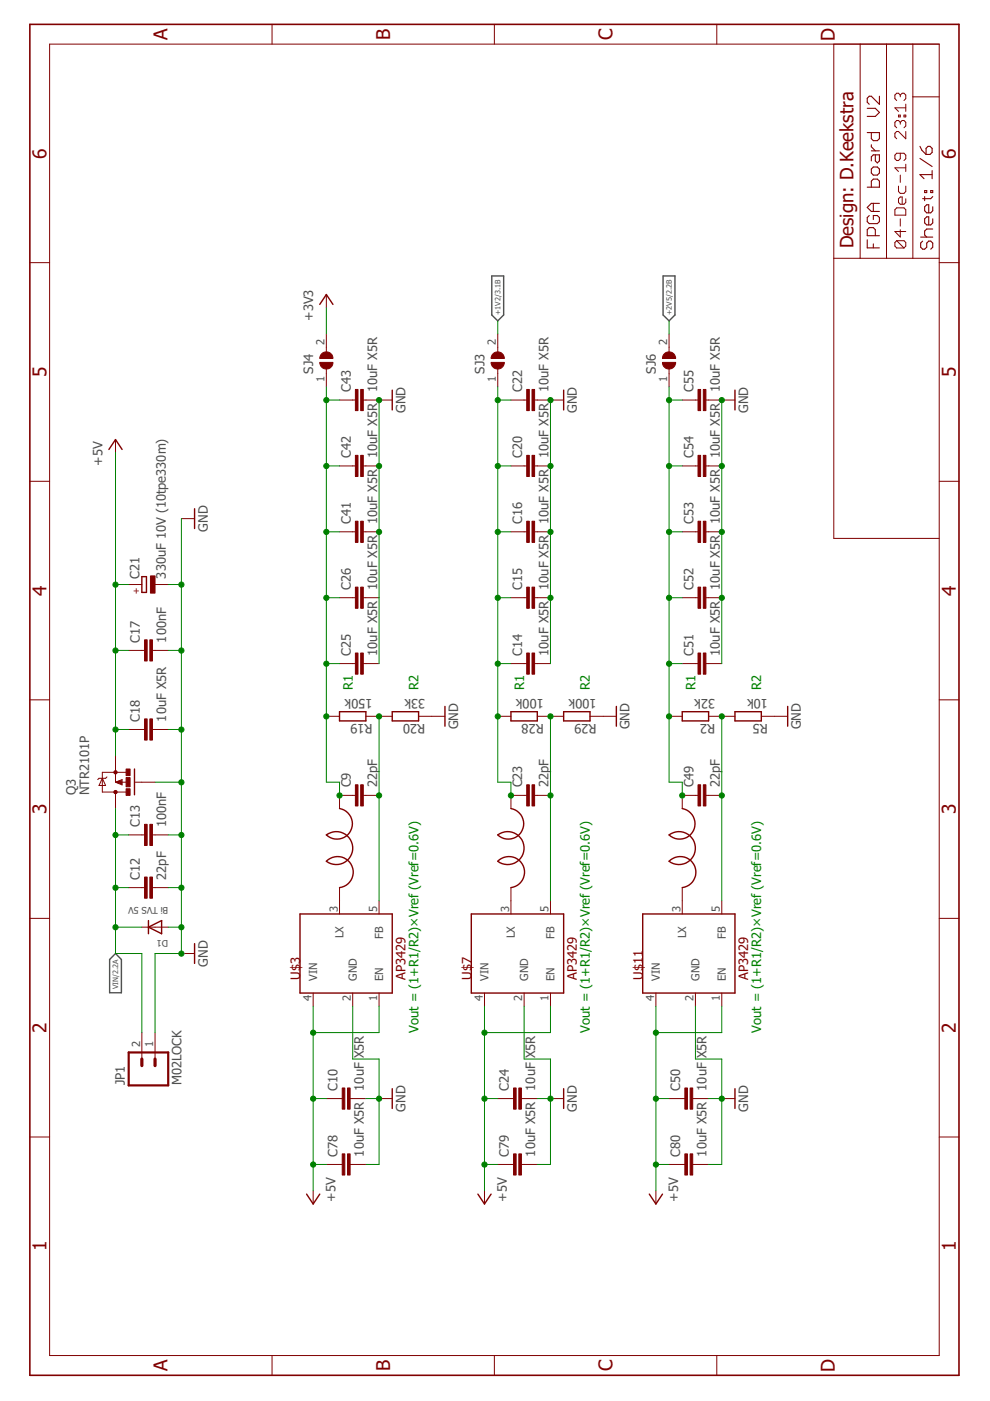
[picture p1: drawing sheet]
<svg xmlns="http://www.w3.org/2000/svg" width="210mm" height="297mm" viewBox="0 0 210 297" stroke-linecap="round" stroke-linejoin="round" font-family="sans-serif">
<path d="M104.3 58.5h2.5v8.3l-1.3 1.2-1.2-1.2zM140.6 58.5h2.5v8.3l-1.2 1.2-1.3-1.2zM24.5 202.2l1.2 1.2v7.1h-2.5v-7.1z" fill="none" stroke="#505050" stroke-width=".3"/>
<g fill="none" stroke="#800000" stroke-width=".21">
<path d="M10.5 9.4h188.6v278h-188.6zM57.7 5.2v4.2M104.8 5.2v4.2M152 5.2v4.2M176.8 9.4v104.8h22.3M182.4 9.4v45.4M188 9.4v45.4M193.5 9.4v45.4M190.5 39.5v1.1l.4 .4h.8l.3-.4v-1.1M190.5 24.4h.4v.4h-.4zM190.9 20.2l-.4-.4h-.4l-.4 .4v.7l.4 .4M190.9 25.9l-.4-.4h-.4l-.4 .4v.8l.4 .4"/>
<path d="M190.9 32.5v1.2l-.4 .3h-.4l-.4-.3v-.8l.4-.4h1.6l.3 .4v.8l-.3 .3M190.9 20.2l.4-.4h.4l.3 .4v.7l-.3 .4M190.9 25.9l.4-.4h.4l.3 .4v.8l-.3 .4M190.9 20.2v.3M190.9 25.9v.4M190.9 37.1v1.6M191.7 24.4h.3v.4h-.3zM192 27.9v1.5l-1.5-1.5h-.4l-.4 .4v.7l.4 .4M192 22.1v1.5M192 34.8v1.6M192 35.6h-2.3l.8 .8M192 22.9h-2.3l.8 .7"/>
<path d="M193.5 20.5h5.6M6.3 55.7h4.2M176.8 54.8h22.3M190.1 51l-.4 .4v.8l.4 .4h1.6M190.1 44.1h1.6l.3 .4v1.1h-2.3v-1.1zM190.1 51h1.6l.3 .4v.8l-.3 .4M190.1 51l1.6 1.6M190.9 48.7v1.5l-1.2-1.1h2.3M190.9 46.4v1.5M192 42.1v.8l-.3 .4h-.8l-.4-.4v-.8l.4-.3h.4v1.5M199.1 55.7h4.2M69.2 62.4v2.8"/>
<path d="M69.2 70.8v3.8M69.2 78.2v3.8M105.5 70.8v3.8M105.5 78.2v3.8M141.9 70.8v3.8M141.9 78.2v3.8M24.5 93.2v2.8M72 98.8h3.4M72 84.8h3.4M77 98.8h3.4M77 84.8h6.2M108.3 98.8h3.4"/>
<path d="M108.3 84.8h3.4M113.3 98.8h3.4M113.3 84.8h6.2M144.7 98.8h3.3M144.7 84.8h3.3M149.7 98.8h3.3M149.7 84.8h6.1M6.3 102h4.2M38.5 110h2.8M72 112.8h3.4M77 112.8h3.4M108.3 112.8h3.4"/>
<path d="M113.3 112.8h3.4M144.7 112.8h3.3M149.7 112.8h3.3M199.1 102h4.2M27.3 137.9h3.3M27.3 123.9h2.8M32.3 137.9h3.4M32.9 123.9h2.8M72 126.7h3.4M77 126.7h3.4M108.3 126.7h3.4M113.3 126.7h3.4"/>
<path d="M144.7 126.7h3.3M149.7 126.7h3.3M6.3 148.4h4.2M27.3 154.7h3.3M32.3 154.7h3.4M69.2 151.9h2.8M72 140.7h3.4M77 140.7h3.4M77.6 151.9h5.6M88.8 151.9h5.5M105.5 151.9h2.8M108.3 140.7h3.4"/>
<path d="M113.3 140.7h3.4M113.9 151.9h5.6M125.1 151.9h5.6M141.9 151.9h2.8M144.7 140.7h3.3M149.7 140.7h3.3M150.2 151.9h5.6M161.4 151.9h5.6M199.1 148.4h4.2M21.7 165l.7 1.5h-1.4zM22.7 164.7l-.3 .3h-1.4l-.3 .3M24.5 160.3v5.5"/>
<path d="M24.5 167.9v3.5M24.5 165.8l1.4-.5v1.1zM25.7 165.8h1M26.7 163.7h-5v4.2h5M27.3 177h3.3M28.7 165.8h4.2M32.3 177h3.4M75.4 168.6h-3.4v2.8M77 168.6h3.4M111.7 168.6h-3.4v2.8M113.3 168.6h3.4M148 168.6h-3.3v2.8"/>
<path d="M149.7 168.6h3.3M6.3 194.7h4.2M27.3 188.2h3.3M30.1 196.6h5.6M32.3 188.2h3.4M72 188.2v5.6M80.4 191v2.8M108.3 188.2v5.6M116.7 191v2.8M144.7 188.2v5.6M153 191v2.8M199.1 194.7h4.2"/>
<path d="M30.1 218.9v5.6M32.9 218.9v5.6M38.5 202.2h2.8M66.4 210.5v2.8M74.8 210.5v2.8M80.4 210.5v2.8M102.7 210.5v2.8M111.1 210.5v2.8M116.7 210.5v2.8M139.1 210.5v2.8M147.4 210.5v2.8M153 210.5v2.8"/>
<path d="M69.2 232.9h3.4M74.2 232.9h3.4M80.4 232.9h2.8M105.5 232.9h3.4M110.6 232.9h3.3M116.7 232.9h2.8M141.9 232.9h3.3M146.9 232.9h3.3M153 232.9h2.8M6.3 241.1h4.2M66.4 252.5v2.8M69.2 246.9h3.4"/>
<path d="M74.2 246.9h3.4M102.7 252.5v2.8M105.5 246.9h3.4M110.6 246.9h3.3M139.1 252.5v2.8M141.9 246.9h3.3M146.9 246.9h3.3M199.1 241.1h4.2M57.7 287.4v4.2M104.8 287.4v4.2M152 287.4v4.2"/>
</g>
<g fill="none" stroke="#800000" stroke-width=".23">
<path d="M183.9 28.1h2.6v1.3l-.5 .4h-.8l-.5-.4v-1.3M183.9 39.7h2.6v-1.3l-.5-.4h-.8l-.5 .4v1.3M183.9 23h1.7l.9 .8-.9 .9h-1.7M184.7 35.8l.5-.4h.8l.5 .4v.9l-.5 .4h-.8l-.5-.4zM184.7 30.7v.4l.9 .9M184.7 32h1.8M185.6 32.8v1.3l.4 .4 .5-.4v-1.3h-1.3l-.5 .5v.8M186.5 20.4v1.7l-1.8-1.7h-.4l-.4 .4v.9l.4 .4M195.1 33.6l2.5 1.7M195.1 31l.4 .9 .8 .8M196.3 31.5l.5-.5h.4l.4 .5v.8l-.4 .4h-.9zM197.6 37h-2.5l.8 .9"/>
<path d="M197.6 36.2v1.7M183.9 50.8v1.8h2.6M184.3 45.7l-.4 .4v.9l.4 .4h1.7l.5-.4v-.9l-.5-.4h-.8v.8M185.2 43.1v1.7M185.2 51.7v.9M185.6 50v-1.3l-.4-.4h-.9l-.4 .4v1.3h2.6M186.5 43.1h-1.8l-.8 .9 .8 .8h1.8M195.2 50.3h2.6M195.6 51.1l-.4 .4v.9l.4 .4h.4l.5-.4v-.9l.4-.4h.4l.5 .4v.9l-.5 .4M196 40.4h.5v.4h-.5zM196 41.7v.8M197.3 40.4h.5v.4h-.5z"/>
<path d="M197.8 48.6h-1.3l-.5 .4v.8l.5 .5M197.8 43.8v.9l-.5 .4h-.8l-.5-.4v-.9l.5-.4h.4v1.7M197.8 46.4v.9l-.5 .4h-.8l-.5-.4v-.9l.5-.4h.4v1.7M197.8 41.7l-.5 .4h-1.7"/>
</g>
<path d="M6.3 5.2h197v286.4h-197zM25.7 165.6l-.9 .2 .9 .3v-.3h-.2" fill="none" stroke="#800000" stroke-width=".34"/>
<g fill="none" stroke="#800000" stroke-width=".3">
<path d="M67.8 64.5l1.4-2.1 1.4 2.1M23.1 95.3l1.4-2.1 1.4 2.1M83.2 82.7v4.2M119.5 82.7v4.2M155.8 82.7v4.2M41.3 107.9v4.2M30.1 122.3h1v3.3h-1zM72 150.9h5.6v1.9h-5.6zM83.2 150.9h5.6v1.9h-5.6zM94.3 149.8v4.2M108.3 150.9h5.6v1.9h-5.6zM119.5 150.9h5.6v1.9h-5.6z"/>
<path d="M130.7 149.8v4.2M144.7 150.9h5.5v1.9h-5.5zM155.8 150.9h5.6v1.9h-5.6zM167 149.8v4.2M28.5 163v5.5M72 171.4a3.3 3.3 0 0 1 2.4 4.7 3.3 3.3 0 0 1-5.2 .9 3.5 3.5 0 0 1 4.7 .5 3.5 3.5 0 0 1 0 4.7 3.5 3.5 0 0 1-4.7 .4 3.3 3.3 0 0 1 5.3 .8 3.3 3.3 0 0 1-2.5 4.8M108.3 171.4a3.3 3.3 0 0 1 2.4 4.7 3.3 3.3 0 0 1-5.2 .9 3.5 3.5 0 0 1 4.7 .5 3.5 3.5 0 0 1 0 4.7 3.5 3.5 0 0 1-4.7 .4 3.3 3.3 0 0 1 5.4 .8 3.3 3.3 0 0 1-2.6 4.8M144.7 171.4a3.3 3.3 0 0 1 2.3 4.7 3.3 3.3 0 0 1-5.1 .9 3.5 3.5 0 0 1 4.6 .5 3.5 3.5 0 0 1 0 4.7 3.5 3.5 0 0 1-4.6 .4 3.3 3.3 0 0 1 5.3 .8 3.3 3.3 0 0 1-2.5 4.8M31.5 196.6l2.8-1.4v2.8zM31.5 195.2v2.8M63.6 193.8h19.6v16.7h-19.6zM99.9 193.8h19.6v16.7h-19.6z"/>
<path d="M136.3 193.8h19.5v16.7h-19.5zM41.3 200.1v4.2M83.2 230.8v4.2M119.5 230.8v4.2M155.8 230.8v4.2M65 253.2l1.4 2.1 1.4-2.1M101.3 253.2l1.4 2.1 1.4-2.1M137.7 253.2l1.4 2.1 1.4-2.1"/>
</g>
<g fill="#800000" stroke="#800000" stroke-width=".21">
<path d="M76.5 166.4h.5v4.5h-.5z"/>
<path d="M75.4 166.4h.5v4.5h-.5z"/>
<path d="M26.7 163h.9v1.4h-.9z"/>
<path d="M26.7 167.2h.9v1.4h-.9z"/>
<path d="M26.7 164.9h.9v1.9h-.9z"/>
<path d="M73.7 230.7h.5v4.5h-.5z"/>
<path d="M72.6 230.7h.5v4.5h-.5z"/>
<path d="M31.8 185.9h.5v4.5h-.5z"/>
<path d="M30.6 185.9h.6v4.5h-.6z"/>
<path d="M31.8 174.8h.5v4.5h-.5z"/>
<path d="M30.6 174.8h.6v4.5h-.6z"/>
<path d="M31.8 135.7h.5v4.4h-.5z"/>
<path d="M30.6 135.7h.6v4.4h-.6z"/>
<path d="M112.8 166.4h.5v4.5h-.5z"/>
<path d="M111.7 166.4h.5v4.5h-.5z"/>
<path d="M110 230.7h.6v4.5h-.6z"/>
<path d="M108.9 230.7h.5v4.5h-.5z"/>
<path d="M31.8 152.4h.5v4.5h-.5z"/>
<path d="M30.6 152.4h.6v4.5h-.6z"/>
<path d="M31.9 122.1h1v3.7h-1z"/>
<path d="M112.8 138.5h.5v4.4h-.5z"/>
<path d="M111.7 138.5h.5v4.4h-.5z"/>
<path d="M112.8 124.5h.5v4.5h-.5z"/>
<path d="M111.7 124.5h.5v4.5h-.5z"/>
<path d="M112.8 110.5h.5v4.5h-.5z"/>
<path d="M111.7 110.5h.5v4.5h-.5z"/>
<path d="M112.8 96.5h.5v4.5h-.5z"/>
<path d="M111.7 96.5h.5v4.5h-.5z"/>
<path d="M112.8 82.6h.5v4.5h-.5z"/>
<path d="M111.7 82.6h.5v4.5h-.5z"/>
<path d="M76.5 138.5h.5v4.4h-.5z"/>
<path d="M75.4 138.5h.5v4.4h-.5z"/>
<path d="M76.5 124.5h.5v4.5h-.5z"/>
<path d="M75.4 124.5h.5v4.5h-.5z"/>
<path d="M76.5 110.5h.5v4.5h-.5z"/>
<path d="M75.4 110.5h.5v4.5h-.5z"/>
<path d="M76.5 96.5h.5v4.5h-.5z"/>
<path d="M75.4 96.5h.5v4.5h-.5z"/>
<path d="M76.5 82.6h.5v4.5h-.5z"/>
<path d="M75.4 82.6h.5v4.5h-.5z"/>
<path d="M149.1 166.4h.6v4.5h-.6z"/>
<path d="M148 166.4h.5v4.5h-.5z"/>
<path d="M146.3 230.7h.6v4.5h-.6z"/>
<path d="M145.2 230.7h.6v4.5h-.6z"/>
<path d="M149.1 138.5h.6v4.4h-.6z"/>
<path d="M148 138.5h.5v4.4h-.5z"/>
<path d="M149.1 124.5h.6v4.5h-.6z"/>
<path d="M148 124.5h.5v4.5h-.5z"/>
<path d="M149.1 110.5h.6v4.5h-.6z"/>
<path d="M148 110.5h.5v4.5h-.5z"/>
<path d="M149.1 96.5h.6v4.5h-.6z"/>
<path d="M148 96.5h.5v4.5h-.5z"/>
<path d="M149.1 82.6h.6v4.5h-.6z"/>
<path d="M148 82.6h.5v4.5h-.5z"/>
<path d="M73.7 244.6h.5v4.5h-.5z"/>
<path d="M72.6 244.6h.5v4.5h-.5z"/>
<path d="M110 244.6h.6v4.5h-.6z"/>
<path d="M108.9 244.6h.5v4.5h-.5z"/>
<path d="M146.3 244.6h.6v4.5h-.6z"/>
<path d="M145.2 244.6h.6v4.5h-.6z"/>
</g>
<g fill="#800000" stroke="#800000" stroke-width=".21">
<path d="M104.5 75a1.4 1.4 0 0 1 1.6-.3 1.4 1.4 0 0 1 .8 1.3h-2.8z" fill-rule="evenodd"/>
<path d="M104.1 76.8h2.8a1.41 1.41 0 0 1-1.4 1.4 1.41 1.41 0 0 1-1.4-1.4z" fill-rule="evenodd"/>
<path d="M68.2 75a1.4 1.4 0 0 1 1.5-.3 1.4 1.4 0 0 1 .9 1.3h-2.8z" fill-rule="evenodd"/>
<path d="M67.8 76.8h2.8a1.4 1.4 0 0 1-1.4 1.4 1.4 1.4 0 0 1-1.4-1.4z" fill-rule="evenodd"/>
<path d="M140.9 75a1.4 1.4 0 0 1 1.5-.3 1.4 1.4 0 0 1 .9 1.3h-2.8v-.5z" fill-rule="evenodd"/>
<path d="M140.5 76.8h2.8a1.4 1.4 0 0 1-1.4 1.4 1.4 1.4 0 0 1-1.4-1.4z" fill-rule="evenodd"/>
<circle cx="24.5" cy="163.7" r=".36"/>
<circle cx="24.5" cy="167.9" r=".36"/>
</g>
<path d="M27.3 223.1h8.4v7h-8.4z" fill="none" stroke="#800000" stroke-width=".47"/>
<path d="M30.1 224.5v1.4M32.9 224.5v1.4" fill="none" stroke="#800000" stroke-width=".68"/>
<g fill="none" stroke="#008000" stroke-width=".21">
<path d="M69.2 65.2v5.6M105.5 68v2.8M141.9 68v2.8M24.5 96v64.3M69.2 82v83.8h2.8v2.8M69.2 98.8h2.8M69.2 84.8h2.8M80.4 84.8v55.9M105.5 82v83.8h2.8v2.8M105.5 98.8h2.8M105.5 84.8h2.8M116.7 84.8v55.9"/>
<path d="M141.9 82v83.8h2.8v2.8M141.9 98.8h2.8M141.9 84.8h2.8M153 84.8v55.9M38.5 110v92.2h-5.6v16.7M69.2 112.8h2.8M105.5 112.8h2.8M141.9 112.8h2.8M24.5 137.9h2.8M24.5 123.9h2.8M35.7 137.9h2.8M35.7 123.9h2.8"/>
<path d="M69.2 126.7h2.8M105.5 126.7h2.8M141.9 126.7h2.8M24.5 154.7h2.8M35.7 154.7h2.8M69.2 140.7h2.8M80.4 151.9v39.1M105.5 140.7h2.8M116.7 151.9v39.1M141.9 140.7h2.8M153 151.9v39.1M24.5 177h2.8"/>
<path d="M24.5 171.4v30.8h5.6v16.7M32.9 165.8h5.6M35.7 177h2.8M24.5 188.2h2.8M24.5 196.6h5.6M35.7 188.2h2.8M35.7 196.6h2.8M66.4 213.3v39.2M74.8 213.3v11.2h5.6v22.4h-2.8M80.4 213.3v5.6h-14M102.7 213.3v39.2M111.1 213.3v11.2h5.6v22.4h-2.8"/>
<path d="M116.7 213.3v5.6h-14M139.1 213.3v39.2M147.4 213.3v11.2h5.6v22.4h-2.8M153 213.3v5.6h-13.9M66.4 232.9h2.8M77.6 232.9h2.8M102.7 232.9h2.8M113.9 232.9h2.8M139.1 232.9h2.8M150.2 232.9h2.8M66.4 246.9h2.8M102.7 246.9h2.8"/>
<path d="M139.1 246.9h2.8"/>
</g>
<g fill="#008000" stroke="#008000" stroke-width=".21">
<circle cx="80.4" cy="151.9" r=".55"/>
<circle cx="80.4" cy="168.7" r=".55"/>
<circle cx="38.5" cy="188.2" r=".55"/>
<circle cx="38.5" cy="177" r=".55"/>
<circle cx="38.5" cy="196.6" r=".55"/>
<circle cx="38.5" cy="165.9" r=".55"/>
<circle cx="38.5" cy="154.7" r=".55"/>
<circle cx="38.5" cy="202.2" r=".55"/>
<circle cx="38.5" cy="137.9" r=".55"/>
<circle cx="38.5" cy="124" r=".55"/>
<circle cx="116.7" cy="126.7" r=".55"/>
<circle cx="116.7" cy="112.8" r=".55"/>
<circle cx="116.7" cy="98.8" r=".55"/>
<circle cx="116.7" cy="84.8" r=".55"/>
<circle cx="80.4" cy="112.8" r=".55"/>
<circle cx="80.4" cy="98.8" r=".55"/>
<circle cx="80.4" cy="84.8" r=".55"/>
<circle cx="153" cy="126.7" r=".55"/>
<circle cx="153" cy="112.8" r=".55"/>
<circle cx="153" cy="98.8" r=".55"/>
<circle cx="153" cy="84.8" r=".55"/>
<circle cx="80.4" cy="232.9" r=".55"/>
<circle cx="116.7" cy="232.9" r=".55"/>
<circle cx="153" cy="232.9" r=".55"/>
<circle cx="66.4" cy="218.9" r=".55"/>
<circle cx="66.4" cy="232.9" r=".55"/>
<circle cx="66.4" cy="246.9" r=".55"/>
<circle cx="102.7" cy="218.9" r=".55"/>
<circle cx="102.7" cy="232.9" r=".55"/>
<circle cx="102.7" cy="246.9" r=".55"/>
<circle cx="24.5" cy="154.7" r=".55"/>
<circle cx="24.5" cy="137.9" r=".55"/>
<circle cx="24.5" cy="124" r=".55"/>
<circle cx="139.1" cy="218.9" r=".55"/>
<circle cx="139.1" cy="232.9" r=".55"/>
<circle cx="139.1" cy="246.9" r=".55"/>
<circle cx="24.5" cy="188.2" r=".55"/>
<circle cx="24.5" cy="177" r=".55"/>
<circle cx="24.5" cy="196.6" r=".55"/>
<circle cx="72" cy="168.7" r=".55"/>
<circle cx="69.2" cy="151.9" r=".55"/>
<circle cx="69.2" cy="140.7" r=".55"/>
<circle cx="69.2" cy="126.7" r=".55"/>
<circle cx="69.2" cy="112.8" r=".55"/>
<circle cx="69.2" cy="98.8" r=".55"/>
<circle cx="69.2" cy="84.8" r=".55"/>
<circle cx="105.5" cy="84.8" r=".55"/>
<circle cx="105.5" cy="98.8" r=".55"/>
<circle cx="105.5" cy="112.8" r=".55"/>
<circle cx="108.3" cy="168.7" r=".55"/>
<circle cx="105.5" cy="151.9" r=".55"/>
<circle cx="105.5" cy="126.7" r=".55"/>
<circle cx="105.5" cy="140.7" r=".55"/>
<circle cx="116.7" cy="151.9" r=".55"/>
<circle cx="116.7" cy="168.7" r=".55"/>
<circle cx="141.9" cy="84.8" r=".55"/>
<circle cx="141.9" cy="98.8" r=".55"/>
<circle cx="141.9" cy="112.8" r=".55"/>
<circle cx="144.7" cy="168.7" r=".55"/>
<circle cx="141.9" cy="151.9" r=".55"/>
<circle cx="141.9" cy="126.7" r=".55"/>
<circle cx="141.9" cy="140.7" r=".55"/>
<circle cx="153" cy="151.9" r=".55"/>
<circle cx="153" cy="168.7" r=".55"/>
</g>
<g font-size="4" fill="#800000">
<text x="35.5" y="8.5" transform="rotate(-90 35.5 8.5)">A</text>
<text x="82.7" y="8.4" transform="rotate(-90 82.7 8.4)">B</text>
<text x="129.8" y="8.5" transform="rotate(-90 129.8 8.5)">C</text>
<text x="177" y="8.6" transform="rotate(-90 177 8.6)">D</text>
<text x="9.9" y="33.6" transform="rotate(-90 9.9 33.6)">6</text>
<text x="202.7" y="33.6" transform="rotate(-90 202.7 33.6)">6</text>
<text x="9.9" y="80" transform="rotate(-90 9.9 80)">5</text>
<text x="202.7" y="80" transform="rotate(-90 202.7 80)">5</text>
<text x="9.9" y="126.3" transform="rotate(-90 9.9 126.3)">4</text>
<text x="202.7" y="126.3" transform="rotate(-90 202.7 126.3)">4</text>
<text x="9.9" y="172.6" transform="rotate(-90 9.9 172.6)">3</text>
<text x="202.7" y="172.6" transform="rotate(-90 202.7 172.6)">3</text>
<text x="9.9" y="219" transform="rotate(-90 9.9 219)">2</text>
<text x="202.7" y="219" transform="rotate(-90 202.7 219)">2</text>
<text x="9.9" y="265.3" transform="rotate(-90 9.9 265.3)">1</text>
<text x="202.7" y="265.3" transform="rotate(-90 202.7 265.3)">1</text>
<text x="35.5" y="290.7" transform="rotate(-90 35.5 290.7)">A</text>
<text x="82.7" y="290.7" transform="rotate(-90 82.7 290.7)">B</text>
<text x="129.8" y="290.7" transform="rotate(-90 129.8 290.7)">C</text>
<text x="177" y="290.9" transform="rotate(-90 177 290.9)">D</text>
</g>
<text font-size="3.9" fill="#800000" x="181" y="52.7" transform="rotate(-90 181 52.7)">Design: D.Keekstra</text>
<g font-size="2.8" fill="#505050">
<text x="66.4" y="68" transform="rotate(-90 66.4 68)">+3V3</text>
<text x="66.4" y="79.2" transform="rotate(-90 66.4 79.2)">SJ4</text>
<text x="74.4" y="83.1" transform="rotate(-90 74.4 83.1)">C43</text>
<text x="80" y="83.1" transform="rotate(-90 80 83.1)">10uF X5R</text>
<text x="102.7" y="79.2" transform="rotate(-90 102.7 79.2)">SJ3</text>
<text x="110.7" y="83.1" transform="rotate(-90 110.7 83.1)">C22</text>
<text x="116.3" y="83.1" transform="rotate(-90 116.3 83.1)">10uF X5R</text>
<text x="139.1" y="79.2" transform="rotate(-90 139.1 79.2)">SJ6</text>
<text x="147" y="83.1" transform="rotate(-90 147 83.1)">C55</text>
<text x="152.6" y="83.1" transform="rotate(-90 152.6 83.1)">10uF X5R</text>
<text x="86" y="87.6" transform="rotate(-90 86 87.6)">GND</text>
<text x="122.3" y="87.6" transform="rotate(-90 122.3 87.6)">GND</text>
<text x="158.6" y="87.6" transform="rotate(-90 158.6 87.6)">GND</text>
<text x="21.7" y="98.8" transform="rotate(-90 21.7 98.8)">+5V</text>
<text x="74.4" y="97.1" transform="rotate(-90 74.4 97.1)">C42</text>
<text x="80" y="97.1" transform="rotate(-90 80 97.1)">10uF X5R</text>
<text x="110.7" y="97.1" transform="rotate(-90 110.7 97.1)">C20</text>
<text x="116.3" y="97.1" transform="rotate(-90 116.3 97.1)">10uF X5R</text>
<text x="147" y="97.1" transform="rotate(-90 147 97.1)">C54</text>
<text x="152.6" y="97.1" transform="rotate(-90 152.6 97.1)">10uF X5R</text>
<text x="44.1" y="112.7" transform="rotate(-90 44.1 112.7)">GND</text>
<text x="74.4" y="111.1" transform="rotate(-90 74.4 111.1)">C41</text>
<text x="80" y="111.1" transform="rotate(-90 80 111.1)">10uF X5R</text>
<text x="110.7" y="111.1" transform="rotate(-90 110.7 111.1)">C16</text>
<text x="116.3" y="111.1" transform="rotate(-90 116.3 111.1)">10uF X5R</text>
<text x="147" y="111.1" transform="rotate(-90 147 111.1)">C53</text>
<text x="152.6" y="111.1" transform="rotate(-90 152.6 111.1)">10uF X5R</text>
<text x="29.5" y="122.7" transform="rotate(-90 29.5 122.7)">C21</text>
<text x="35.1" y="122.7" transform="rotate(-90 35.1 122.7)">330uF 10V (10tpe330m)</text>
<text x="74.4" y="125" transform="rotate(-90 74.4 125)">C26</text>
<text x="80" y="125" transform="rotate(-90 80 125)">10uF X5R</text>
<text x="110.7" y="125" transform="rotate(-90 110.7 125)">C15</text>
<text x="116.3" y="125" transform="rotate(-90 116.3 125)">10uF X5R</text>
<text x="147" y="125" transform="rotate(-90 147 125)">C52</text>
<text x="152.6" y="125" transform="rotate(-90 152.6 125)">10uF X5R</text>
<text x="29.7" y="136.2" transform="rotate(-90 29.7 136.2)">C17</text>
<text x="35.2" y="136.2" transform="rotate(-90 35.2 136.2)">100nF</text>
<text x="74.4" y="139" transform="rotate(-90 74.4 139)">C25</text>
<text x="80" y="139" transform="rotate(-90 80 139)">10uF X5R</text>
<text x="110.7" y="139" transform="rotate(-90 110.7 139)">C14</text>
<text x="116.3" y="139" transform="rotate(-90 116.3 139)">10uF X5R</text>
<text x="147" y="139" transform="rotate(-90 147 139)">C51</text>
<text x="152.6" y="139" transform="rotate(-90 152.6 139)">10uF X5R</text>
<text x="79" y="148.2" transform="rotate(-180 79 148.2)">150k</text>
<text x="90.2" y="148.2" transform="rotate(-180 90.2 148.2)">33k</text>
<text x="115.3" y="148.2" transform="rotate(-180 115.3 148.2)">100k</text>
<text x="126.5" y="148.2" transform="rotate(-180 126.5 148.2)">100k</text>
<text x="151.6" y="148.2" transform="rotate(-180 151.6 148.2)">32k</text>
<text x="162.8" y="148.2" transform="rotate(-180 162.8 148.2)">10k</text>
<text x="29.7" y="153" transform="rotate(-90 29.7 153)">C18</text>
<text x="35.2" y="153" transform="rotate(-90 35.2 153)">10uF X5R</text>
<text x="79" y="153.5" transform="rotate(-180 79 153.5)">R19</text>
<text x="90.2" y="153.5" transform="rotate(-180 90.2 153.5)">R20</text>
<text x="97.1" y="154.7" transform="rotate(-90 97.1 154.7)">GND</text>
<text x="115.3" y="153.5" transform="rotate(-180 115.3 153.5)">R28</text>
<text x="126.5" y="153.5" transform="rotate(-180 126.5 153.5)">R29</text>
<text x="133.5" y="154.7" transform="rotate(-90 133.5 154.7)">GND</text>
<text x="151.6" y="153.5" transform="rotate(-180 151.6 153.5)">R2</text>
<text x="162.8" y="153.5" transform="rotate(-180 162.8 153.5)">R5</text>
<text x="169.8" y="154.7" transform="rotate(-90 169.8 154.7)">GND</text>
<text x="74.4" y="167" transform="rotate(-90 74.4 167)">C9</text>
<text x="80" y="167" transform="rotate(-90 80 167)">22pF</text>
<text x="110.7" y="167" transform="rotate(-90 110.7 167)">C23</text>
<text x="116.3" y="167" transform="rotate(-90 116.3 167)">22pF</text>
<text x="147" y="167" transform="rotate(-90 147 167)">C49</text>
<text x="152.6" y="167" transform="rotate(-90 152.6 167)">22pF</text>
<text x="16.1" y="168.6" transform="rotate(-90 16.1 168.6)">Q3</text>
<text x="18.9" y="168.6" transform="rotate(-90 18.9 168.6)">NTR2101P</text>
<text x="29.7" y="175.3" transform="rotate(-90 29.7 175.3)">C13</text>
<text x="35.2" y="175.3" transform="rotate(-90 35.2 175.3)">100nF</text>
<text x="29.7" y="186.5" transform="rotate(-90 29.7 186.5)">C12</text>
<text x="35.2" y="186.5" transform="rotate(-90 35.2 186.5)">22pF</text>
<text x="44.1" y="205" transform="rotate(-90 44.1 205)">GND</text>
<text x="77.2" y="224.4" transform="rotate(-90 77.2 224.4)">X5R</text>
<text x="113.5" y="224.4" transform="rotate(-90 113.5 224.4)">X5R</text>
<text x="149.8" y="224.4" transform="rotate(-90 149.8 224.4)">X5R</text>
<text x="26.4" y="230.1" transform="rotate(-90 26.4 230.1)">JP1</text>
<text x="38.5" y="230.1" transform="rotate(-90 38.5 230.1)">M02LOCK</text>
<text x="71.6" y="231.2" transform="rotate(-90 71.6 231.2)">C10</text>
<text x="77.2" y="231.2" transform="rotate(-90 77.2 231.2)">10uF</text>
<text x="107.9" y="231.2" transform="rotate(-90 107.9 231.2)">C24</text>
<text x="113.5" y="231.2" transform="rotate(-90 113.5 231.2)">10uF</text>
<text x="144.2" y="231.2" transform="rotate(-90 144.2 231.2)">C50</text>
<text x="149.8" y="231.2" transform="rotate(-90 149.8 231.2)">10uF</text>
<text x="86" y="235.7" transform="rotate(-90 86 235.7)">GND</text>
<text x="122.3" y="235.7" transform="rotate(-90 122.3 235.7)">GND</text>
<text x="158.6" y="235.7" transform="rotate(-90 158.6 235.7)">GND</text>
<text x="71.6" y="245.2" transform="rotate(-90 71.6 245.2)">C78</text>
<text x="77.2" y="245.2" transform="rotate(-90 77.2 245.2)">10uF X5R</text>
<text x="107.9" y="245.2" transform="rotate(-90 107.9 245.2)">C79</text>
<text x="113.5" y="245.2" transform="rotate(-90 113.5 245.2)">10uF X5R</text>
<text x="144.2" y="245.2" transform="rotate(-90 144.2 245.2)">C80</text>
<text x="149.8" y="245.2" transform="rotate(-90 149.8 245.2)">10uF X5R</text>
<text x="71.1" y="254.8" transform="rotate(-90 71.1 254.8)">+5V</text>
<text x="107.5" y="254.8" transform="rotate(-90 107.5 254.8)">+5V</text>
<text x="143.8" y="254.8" transform="rotate(-90 143.8 254.8)">+5V</text>
</g>
<g font-size="2.8" fill="#008000">
<text x="74.8" y="146.3" transform="rotate(-90 74.8 146.3)">R1</text>
<text x="88.8" y="146.3" transform="rotate(-90 88.8 146.3)">R2</text>
<text x="111.1" y="146.3" transform="rotate(-90 111.1 146.3)">R1</text>
<text x="125.1" y="146.3" transform="rotate(-90 125.1 146.3)">R2</text>
<text x="147.4" y="146.3" transform="rotate(-90 147.4 146.3)">R1</text>
<text x="161.4" y="146.3" transform="rotate(-90 161.4 146.3)">R2</text>
<text x="88.8" y="218.9" transform="rotate(-90 88.8 218.9)">Vout = (1+R1/R2)×Vref (Vref=0.6V)</text>
<text x="125.1" y="218.9" transform="rotate(-90 125.1 218.9)">Vout = (1+R1/R2)×Vref (Vref=0.6V)</text>
<text x="161.4" y="218.9" transform="rotate(-90 161.4 218.9)">Vout = (1+R1/R2)×Vref (Vref=0.6V)</text>
</g>
<g font-size="2.8" fill="#800000">
<text x="63.6" y="207.8" transform="rotate(-90 63.6 207.8)">U$3</text>
<text x="86" y="207.8" transform="rotate(-90 86 207.8)">AP3429</text>
<text x="99.9" y="207.8" transform="rotate(-90 99.9 207.8)">U$7</text>
<text x="122.3" y="207.8" transform="rotate(-90 122.3 207.8)">AP3429</text>
<text x="136.3" y="207.8" transform="rotate(-90 136.3 207.8)">U$11</text>
<text x="158.6" y="207.8" transform="rotate(-90 158.6 207.8)">AP3429</text>
</g>
<g font-size="2.4" fill="#505050">
<text x="68.8" y="73.2" transform="rotate(-90 68.8 73.2)">2</text>
<text x="105.1" y="73.2" transform="rotate(-90 105.1 73.2)">2</text>
<text x="141.5" y="73.2" transform="rotate(-90 141.5 73.2)">2</text>
<text x="68.8" y="80.9" transform="rotate(-90 68.8 80.9)">1</text>
<text x="105.1" y="80.9" transform="rotate(-90 105.1 80.9)">1</text>
<text x="141.5" y="80.9" transform="rotate(-90 141.5 80.9)">1</text>
<text x="71.6" y="193.4" transform="rotate(-90 71.6 193.4)">3</text>
<text x="80" y="193.4" transform="rotate(-90 80 193.4)">5</text>
<text x="107.9" y="193.4" transform="rotate(-90 107.9 193.4)">3</text>
<text x="116.3" y="193.4" transform="rotate(-90 116.3 193.4)">5</text>
<text x="144.3" y="193.4" transform="rotate(-90 144.3 193.4)">3</text>
<text x="152.6" y="193.4" transform="rotate(-90 152.6 193.4)">5</text>
<text x="72.8" y="198.9" transform="rotate(-90 72.8 198.9)">LX</text>
<text x="81.2" y="199" transform="rotate(-90 81.2 199)">FB</text>
<text x="109.2" y="198.9" transform="rotate(-90 109.2 198.9)">LX</text>
<text x="117.5" y="199" transform="rotate(-90 117.5 199)">FB</text>
<text x="145.5" y="198.9" transform="rotate(-90 145.5 198.9)">LX</text>
<text x="153.9" y="199" transform="rotate(-90 153.9 199)">FB</text>
<text x="67.2" y="208" transform="rotate(-90 67.2 208)">VIN</text>
<text x="75.6" y="208" transform="rotate(-90 75.6 208)">GND</text>
<text x="81.2" y="208" transform="rotate(-90 81.2 208)">EN</text>
<text x="103.6" y="208" transform="rotate(-90 103.6 208)">VIN</text>
<text x="112" y="208" transform="rotate(-90 112 208)">GND</text>
<text x="117.5" y="208" transform="rotate(-90 117.5 208)">EN</text>
<text x="139.9" y="208" transform="rotate(-90 139.9 208)">VIN</text>
<text x="148.3" y="208" transform="rotate(-90 148.3 208)">GND</text>
<text x="153.9" y="208" transform="rotate(-90 153.9 208)">EN</text>
<text x="66" y="212.2" transform="rotate(-90 66 212.2)">4</text>
<text x="74.4" y="212.2" transform="rotate(-90 74.4 212.2)">2</text>
<text x="80" y="212.2" transform="rotate(-90 80 212.2)">1</text>
<text x="102.3" y="212.2" transform="rotate(-90 102.3 212.2)">4</text>
<text x="110.7" y="212.2" transform="rotate(-90 110.7 212.2)">2</text>
<text x="116.3" y="212.2" transform="rotate(-90 116.3 212.2)">1</text>
<text x="138.7" y="212.2" transform="rotate(-90 138.7 212.2)">4</text>
<text x="147" y="212.2" transform="rotate(-90 147 212.2)">2</text>
<text x="152.6" y="212.2" transform="rotate(-90 152.6 212.2)">1</text>
<text x="29.7" y="222" transform="rotate(-90 29.7 222)">2</text>
<text x="32.5" y="222" transform="rotate(-90 32.5 222)">1</text>
</g>
<text font-size="2" fill="#800000" x="29.6" y="124.6" transform="rotate(-180 29.6 124.6)">+</text>
<g font-size="2" fill="#505050">
<text x="35.7" y="192.4" transform="rotate(-180 35.7 192.4)">Bi TVS 5V</text>
<text x="35.7" y="199.4" transform="rotate(-180 35.7 199.4)">D1</text>
</g>
<g font-size="1.6" fill="#505050">
<text x="106.1" y="66.8" transform="rotate(-90 106.1 66.8)">+1V2/3.1B</text>
<text x="142.4" y="66.8" transform="rotate(-90 142.4 66.8)">+2V5/2.2B</text>
<text x="25.1" y="209.7" transform="rotate(-90 25.1 209.7)">VIN/2.2A</text>
</g>
</svg>
